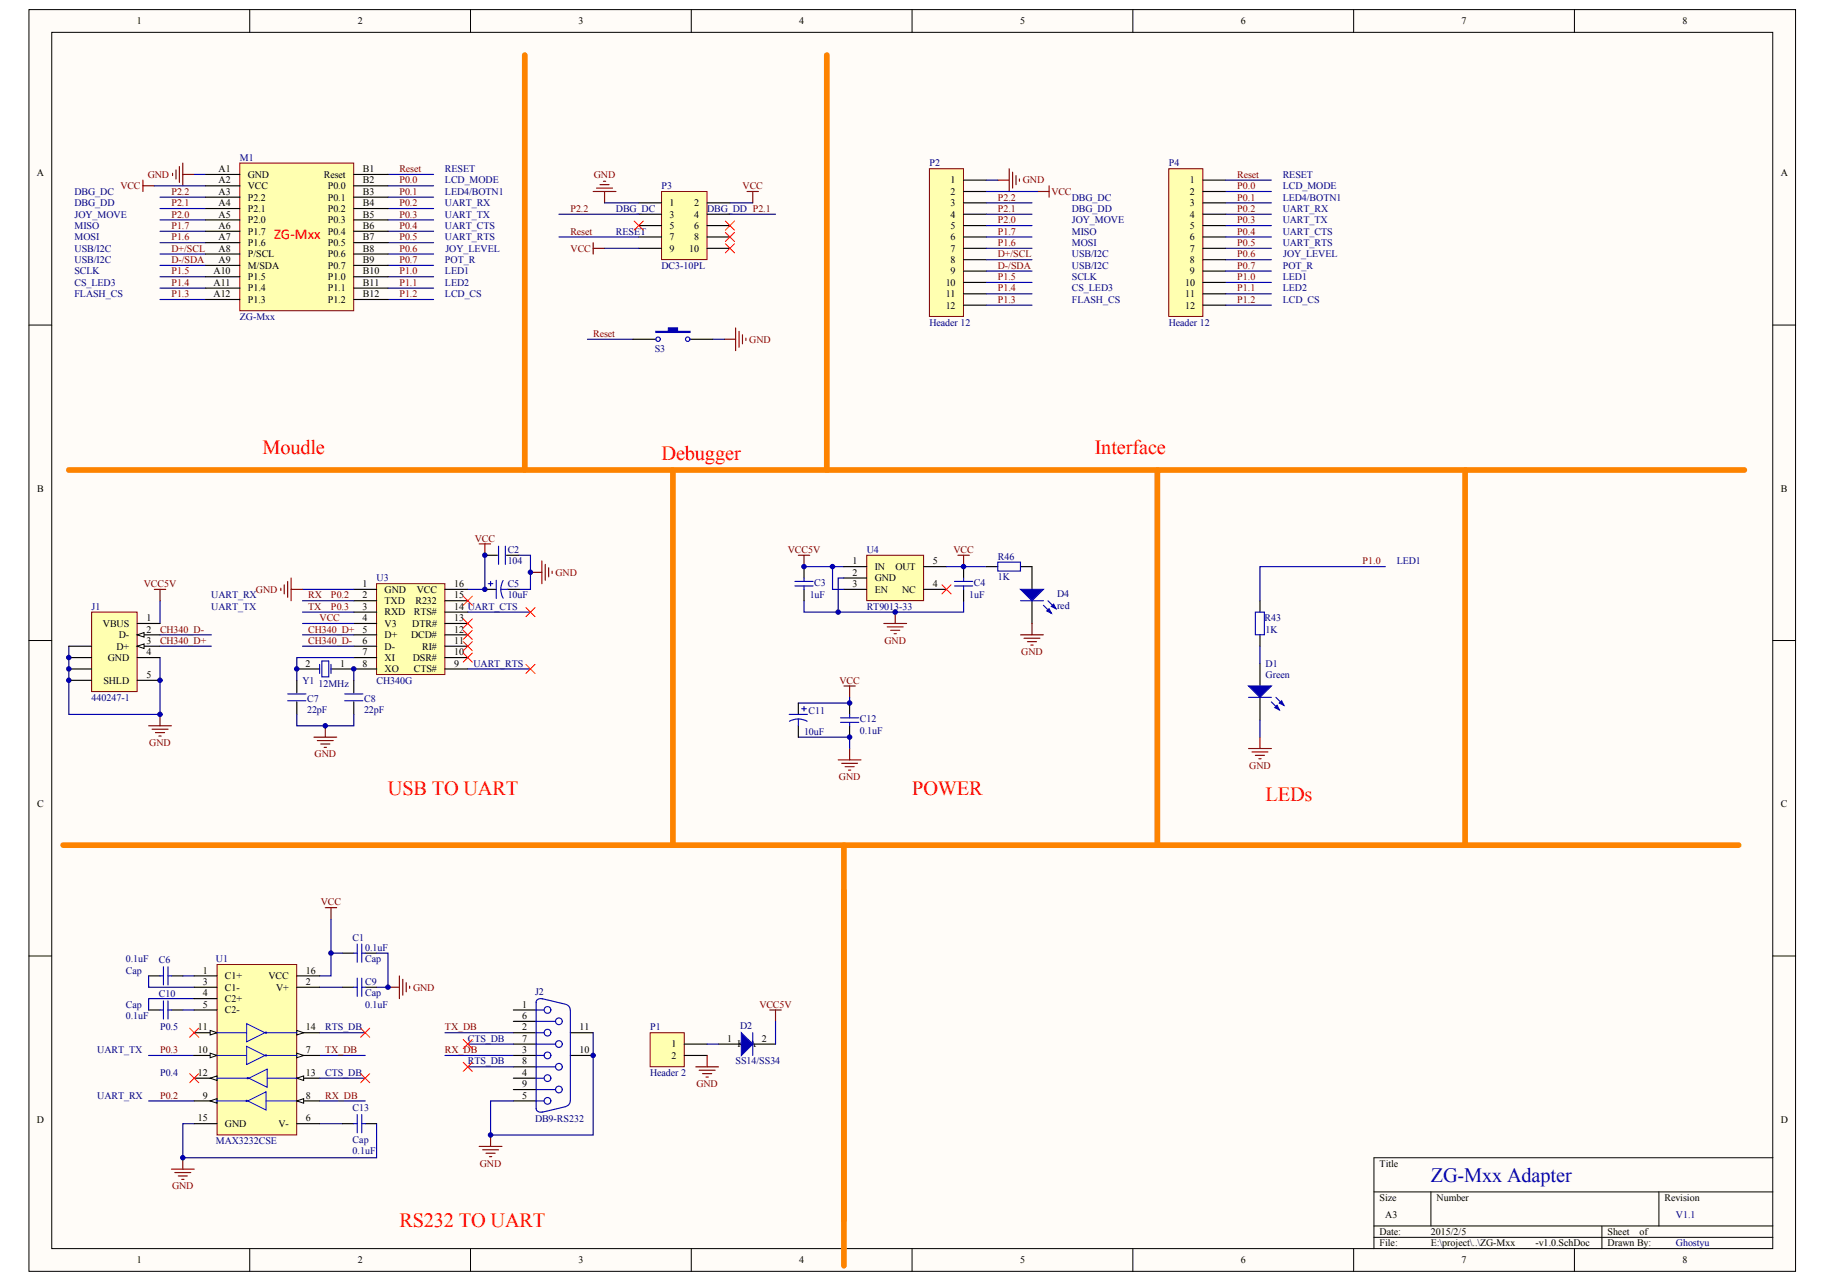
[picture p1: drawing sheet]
<svg xmlns="http://www.w3.org/2000/svg" width="287mm" height="202mm" viewBox="0 0 287 202" stroke-linecap="round" stroke-linejoin="round" font-family="sans-serif">
<g fill="#fffcf8" stroke="#000" stroke-width=".16">
<path d="M4.5 1.5h277.4v198h-277.4z"/>
<path d="M8.1 5.1h270.2v190.9h-270.2z"/>
</g>
<g fill="none" stroke="#000" stroke-width=".16">
<path d="M39.2 1.5v3.6M73.9 1.5v3.6M108.5 1.5v3.6M143.2 1.5v3.6M177.8 1.5v3.6M212.5 1.5v3.6M247.2 1.5v3.6M4.5 51h3.6M278.3 51h3.6M4.5 100.5h3.6M278.3 100.5h3.6M4.5 150h3.6"/>
<path d="M278.3 150h3.6M39.2 196v3.5M73.9 196v3.5M108.5 196v3.5M143.2 196v3.5M177.8 196v3.5M212.5 196v3.5M215.7 187.1h62.6M215.7 192.4h62.6M215.7 194.2h62.6M224.6 187.1v5.3M247.2 196v3.5"/>
<path d="M251.5 192.4v3.6M260.4 187.1v5.3M278.3 181.7h-62.6v14.3"/>
</g>
<g fill="none" stroke="#000080" stroke-width=".18">
<path d="M25.1 30.9h7.2M25.1 32.7h7.2M25.1 34.5h7.2M25.1 36.3h7.2M25.1 38.1h7.2M60.9 30.9h7.2M60.9 32.7h7.2M60.9 34.5h7.2M60.9 36.3h7.2M60.9 38.1h7.2M60.9 27.4h7.2M60.9 29.2h7.2"/>
<path d="M60.9 39.9h7.2M25.1 43.4h7.2M25.1 45.2h7.2M25.1 47h7.2M60.9 43.4h7.2M60.9 45.2h7.2M60.9 47h7.2M60.9 41.7h7.2"/>
</g>
<path d="M22.4 28.3v1.8M22.4 29.2h1.8M27.1 27.2v.4M27.6 26.7v1.4M28.2 26.1v2.5M28.7 25.6v3.6M28.7 27.4h1.8" fill="none" stroke="#800000" stroke-width=".18"/>
<path d="M103.9 30.1h7.1v10.6h-7.1z" fill="#ffffb0" stroke="#800000" stroke-width=".16"/>
<g fill="none" stroke="#000" stroke-width=".18">
<path d="M100.3 31.8h3.6M100.3 33.6h3.6M100.3 35.4h3.6M100.3 37.2h3.6M100.3 39h3.6M111 31.8h3.6M111 33.6h3.6M111 35.4h3.6M111 37.2h3.6M111 39h3.6M197.8 94.3v1.8M197.8 99.6v1.8"/>
<path d="M197.8 104.1v3.6M197.8 109.4v3.6"/>
</g>
<g fill="none" stroke="#800000" stroke-width=".18">
<path d="M93.1 30.1h3.6M93.7 29.5h2.5M94.2 29h1.4M94.7 28.4h.4M94.9 30.1v1.7M117.3 30.1h1.8M118.2 30.1v1.7M138.7 97.9h3.6M139.3 98.4h2.5M139.8 98.9h1.4M140.4 99.5h.3M140.5 96.1v1.8"/>
<path d="M150.4 87.1h1.8M151.3 87.1v1.8M196 117.5h3.6M196.5 118h2.5M197.1 118.5h1.4M197.6 119.1h.4M197.8 115.7v1.8"/>
</g>
<path d="M87.7 33.6h12.6M87.7 37.2h12.6M94.9 31.8h5.4M114.6 31.8h3.6M114.6 33.6h7.1M126.2 88.9h6.3M217.5 88.9h-19.7v5.4M197.8 101.4v2.7M197.8 113v2.7" fill="none" stroke="#000080" stroke-width=".18"/>
<path d="M82.4 8.6v65.2M129.8 8.6v65.2M10.8 73.8h263M105.6 73.8v58.8M181.7 73.8v58.8M9.9 132.6h263" fill="none" stroke="#fd8300" stroke-width=".89"/>
<g fill="#00f" stroke="#00f" stroke-width=".18">
<path d="M196 107.7h3.6l-1.8 1.7z"/>
<path d="M200.1 111.1l.4-.4 .3 .7z"/>
<path d="M200.8 110.3l.4-.3 .3 .7z"/>
</g>
<path d="M197.1 96.1h1.4v3.5h-1.4zM196 109.4h3.6M199.6 110.2l1.2 1.2M200.3 109.4l1.2 1.3" fill="none" stroke="#00f" stroke-width=".18"/>
<path d="M136.1 87.1h8.9v7.2h-8.9z" fill="#ffffb0" stroke="#800000" stroke-width=".16"/>
<g fill="none" stroke="#000" stroke-width=".18">
<path d="M126.2 88.9v1.8M126.2 92.5v1.8M132.5 88.9h3.6M132.5 90.7h3.6M132.5 92.5h3.6M145 88.9h3.6M145 92.5h3.6M151.3 88.9v1.8M151.3 92.5v1.8M125.3 110.3v1.8M125.3 113.9v1.8M133.4 110.3v1.8"/>
<path d="M133.4 113.9v1.8"/>
</g>
<g fill="none" stroke="#000080" stroke-width=".18">
<path d="M24.2 29.2h8.1M25.1 39.9h7.2M30.5 27.4h1.8M94.9 39h5.4M25.1 41.7h7.2M25.1 94.3v3.6M25.1 99.6h8.1M126.2 94.3v1.8h25.1v-1.8M130.7 88.9v3.6h1.8M132.5 90.7h-.9v5.4M148.6 88.9h6.2M25.1 101.4h8.1"/>
<path d="M125.3 115.7h8.1v1.8M133.4 109.4v.9h-8.1"/>
</g>
<path d="M147.9 91.8l1.4 1.4M149.3 91.8l-1.4 1.4" fill="none" stroke="#f00" stroke-width=".16"/>
<g fill="none" stroke="#00f" stroke-width=".18">
<path d="M124.8 92h2.8M124.8 91.2h2.8M126.2 90.7v.5M126.2 92v.5M149.8 92h2.9M149.8 91.2h2.9M151.3 90.7v.5M151.3 92v.5M123.9 112.1h2.9M125.3 112.8l.7 .1 .7 .3M125.3 112.8l-.7 .1-.7 .3M125.3 112.8v1.1"/>
<path d="M125.9 111.2h.7M126.2 110.9v.7M131.9 113.4h2.9M131.9 112.7h2.9M133.4 112.1v.6M133.4 113.4v.5"/>
</g>
<path d="M93.1 38.1v1.8M93.1 39h1.8M131.6 119.3h3.6M132.1 119.8h2.5M132.5 107.7h1.8M133.4 107.7v1.7M133.4 117.5v1.8M132.7 120.3h1.4M133.2 120.9h.4" fill="none" stroke="#800000" stroke-width=".18"/>
<path d="M59.1 91.6h10.7v14.3h-10.7z" fill="#ffffb0" stroke="#800000" stroke-width=".16"/>
<g fill="none" stroke="#000" stroke-width=".18">
<path d="M55.5 92.5h3.6M55.5 94.3h3.6M55.5 96.1h3.6M55.5 97.9h3.6M55.5 99.6h3.6M69.9 92.5h3.5M69.9 94.3h3.5M69.9 96.1h3.5M69.9 97.9h3.5M69.9 99.6h3.5M76.1 87.1h2M79.5 87.1h2"/>
<path d="M154.8 88.9h1.8M160.2 88.9h1.8v3.6M162 94.3v3.6M46.6 105h3.6M46.6 106.8v1.9M46.6 110.2v1.9M52 105h7.1M55.5 101.4h3.6M55.5 103.2h3.6M55.5 106.8v1.9M55.5 110.2v1.9M69.9 101.4h3.5"/>
<path d="M69.9 103.2h3.5M69.9 105h3.5"/>
</g>
<g fill="none" stroke="#00f" stroke-width=".18">
<path d="M78.3 85.7v2.9M79.3 85.7v2.9M156.6 88.2h3.6v1.4h-3.6zM160.2 94.3h3.6M163.8 95l1.2 1.2M164.5 94.3l1.3 1.2M45.2 110h2.8M45.2 108.9h2.8M50.2 104.3v1.4M50.5 103.7h1.1v2.5h-1.1zM52 104.3v1.4M54.1 110h2.9"/>
<path d="M54.1 108.9h2.9"/>
</g>
<g fill="none" stroke="#800000" stroke-width=".18">
<path d="M44.1 92.3v.4M44.6 91.8v1.4M45.2 91.2v2.5M45.7 90.7v3.6M45.7 92.5h1.8M75.2 85.4h1.8M76.1 85.4v1.7M83.3 89.8h1.8M85.1 88v3.6M85.6 88.6v2.5M86.1 89.1v1.4M86.7 89.6v.4"/>
<path d="M160.2 99.6h3.6M162 97.9v1.7M23.3 113.9h3.6M23.9 114.4h2.5M24.4 115h1.4M24.9 115.5h.4M25.1 112.1v1.8M49.3 115.7h3.6M49.8 116.2h2.5M50.4 116.8h1.4M50.9 117.3h.3M51.1 113.9v1.8"/>
<path d="M160.8 100.2h2.5M161.3 100.7h1.4M161.8 101.2h.4"/>
</g>
<g fill="none" stroke="#000080" stroke-width=".18">
<path d="M47.5 92.5h8M47.5 94.3h8M47.5 96.1h8M47.5 99.6h8M47.5 97.9h8M73.4 96.1h9.9M76.1 87.1v5.4h-2.7M81.5 87.1h1.8v5.4h-1.8M10.8 101.4v10.7h14.3v-8.9M46.6 112.1v1.8h8.9v-1.8M47.5 101.4h8M55.5 103.2h-8.9v3.6"/>
<path d="M55.5 105v1.8M73.4 105h9.9"/>
</g>
<g fill="#00f" stroke="#00f" stroke-width=".18">
<path d="M160.2 92.5h3.6l-1.8 1.8z"/>
<path d="M164.3 95.9l.4-.4 .3 .7z"/>
<path d="M165 95.2l.4-.4 .4 .7z"/>
</g>
<path d="M230 73.8v58.8" fill="none" stroke="#fd8300" stroke-width=".89"/>
<path d="M14.4 96.1h7.1v12.4h-7.1z" fill="#ffffb0" stroke="#800000" stroke-width=".16"/>
<path d="M21.5 97.9h3.6M21.5 99.6h3.6" fill="none" stroke="#000" stroke-width=".18"/>
<path d="M21.5 99.6l1.1-.3v.7z" fill="#fffcf8" stroke="#000" stroke-width=".16"/>
<path d="M21.5 101.4h3.6" fill="none" stroke="#000" stroke-width=".18"/>
<path d="M21.5 101.4l1.1-.3v.7z" fill="#fffcf8" stroke="#000" stroke-width=".16"/>
<path d="M76.1 92.5h1.8M79.7 92.5h1.8M10.8 103.2h3.6M10.8 106.8h3.6M10.8 105h3.6M10.8 101.4h3.6M21.5 103.2h3.6M21.5 106.8h3.6" fill="none" stroke="#000" stroke-width=".18"/>
<path d="M113.7 53.2h1.8M115.5 51.5v3.5M116 52v2.5M116.6 52.5v1.5M117.1 53.1v.3M24.2 92.5h1.8M25.1 92.5v1.8M125.3 87.1h1.8M126.2 87.1v1.8" fill="none" stroke="#800000" stroke-width=".18"/>
<path d="M92.2 53.2h7.2M111.9 53.2h1.8" fill="none" stroke="#000080" stroke-width=".18"/>
<path d="M76.7 91.6h.7M77 91.2v.8M77.9 91.1v2.8M78.6 92.5h1.1M78.6 92.5l.1 .7 .3 .7M79 91.1l-.3 .7-.1 .7" fill="none" stroke="#00f" stroke-width=".18"/>
<path d="M99.6 34.7l1.4 1.4M101 34.7l-1.4 1.4M113.9 34.7l1.4 1.4M113.9 36.5l1.4 1.4M113.9 38.3l1.4 1.4M115.3 34.7l-1.4 1.4M115.3 36.5l-1.4 1.4M115.3 38.3l-1.4 1.4" fill="none" stroke="#f00" stroke-width=".16"/>
<path d="M37.6 25.6h17.9v23.2h-17.9z" fill="#ffffb0" stroke="#800000" stroke-width=".16"/>
<g fill="none" stroke="#000" stroke-width=".18">
<path d="M32.3 27.4h5.3M32.3 29.2h5.3M32.3 30.9h5.3M32.3 32.7h5.3M32.3 34.5h5.3M32.3 36.3h5.3M32.3 38.1h5.3M32.3 39.9h5.3M55.5 27.4h5.4M55.5 29.2h5.4M55.5 30.9h5.4M55.5 32.7h5.4"/>
<path d="M55.5 34.5h5.4M55.5 36.3h5.4M55.5 38.1h5.4M55.5 39.9h5.4M32.3 41.7h5.3M32.3 43.4h5.3M32.3 45.2h5.3M32.3 47h5.3M55.5 41.7h5.4M55.5 43.4h5.4M55.5 45.2h5.4M55.5 47h5.4"/>
</g>
<path d="M145.9 26.5h5.4v23.2h-5.4z" fill="#ffffb0" stroke="#800000" stroke-width=".16"/>
<path d="M151.3 28.3h3.5M151.3 30.1h3.5M151.3 31.8h3.5M151.3 33.6h3.5M151.3 35.4h3.5M151.3 37.2h3.5M151.3 39h3.5M151.3 40.8h3.5M151.3 42.5h3.5M151.3 44.3h3.5M151.3 46.1h3.5M151.3 47.9h3.5" fill="none" stroke="#000" stroke-width=".18"/>
<path d="M183.5 26.5h5.3v23.2h-5.3z" fill="#ffffb0" stroke="#800000" stroke-width=".16"/>
<g fill="none" stroke="#000" stroke-width=".18">
<path d="M188.8 28.3h3.6M188.8 30.1h3.6M188.8 31.8h3.6M188.8 33.6h3.6M188.8 35.4h3.6M188.8 37.2h3.6M188.8 39h3.6M99.4 53.2h3.6M108.3 53.2h3.6M188.8 40.8h3.6M188.8 42.5h3.6M188.8 44.3h3.6"/>
<path d="M188.8 46.1h3.6M188.8 47.9h3.6M23.3 153.2h1.8M23.3 158.5h1.8M26.9 153.2h1.8M26.9 158.5h1.8M53.7 154.9h1.8M53.7 149.6h1.8M57.3 154.9h1.8M57.3 149.6h1.8M80.6 158.5h3.6M53.7 176.4h1.8"/>
<path d="M57.3 176.4h1.8M80.6 162.1h3.6M80.6 165.6h3.6M80.6 169.2h3.6M80.6 172.8h3.6M80.6 160.3h3.6M80.6 163.9h3.6M80.6 167.4h3.6M80.6 171h3.6M89.5 162.1h3.6M89.5 165.6h3.6"/>
</g>
<g fill="none" stroke="#000080" stroke-width=".18">
<path d="M154.8 31.8h7.2M154.8 33.6h7.2M154.8 35.4h7.2M154.8 37.2h7.2M154.8 39h7.2M154.8 28.3h1.8M154.8 30.1h8.1M192.4 31.8h7.2M192.4 33.6h7.2M192.4 35.4h7.2M192.4 37.2h7.2M192.4 39h7.2"/>
<path d="M192.4 28.3h7.2M192.4 30.1h7.2M154.8 44.3h7.2M154.8 46.1h7.2M154.8 47.9h7.2M154.8 40.8h7.2M154.8 42.5h7.2M192.4 44.3h7.2M192.4 46.1h7.2M192.4 47.9h7.2M192.4 40.8h7.2M192.4 42.5h7.2"/>
<path d="M23.3 153.2v1.7h7.2M28.7 153.2h1.8M28.7 158.5h1.8M30.5 156.7h-7.2v1.8M50.2 154.9h3.5M52 144.2v9h-1.8M52 149.6h1.7M59.1 149.6h1.8v5.3h-1.8M23.3 165.6h7.2M23.3 172.8h7.2M30.5 176.4h-1.8v5.3h30.4v-5.3M50.2 176.4h3.5"/>
<path d="M50.2 165.6h7.1M50.2 172.8h7.1M69.9 165.6h10.7M69.9 162.1h10.7M93.1 162.1v16h-16.1v-5.3h3.6"/>
</g>
<g fill="none" stroke="#800000" stroke-width=".18">
<path d="M156.6 28.3h1.8M158.4 26.5v3.6M159 27v2.5M159.5 27.6v1.4M160 28.1v.3M162.9 30.1h1.8M164.7 29.2v1.7M51.1 142.5h1.8M52 142.5v1.7M60.9 154.9h1.8M62.7 153.2v3.5M63.2 153.7v2.5"/>
<path d="M63.8 154.2v1.5M64.3 154.8v.3M75.2 179.9h3.6M77 178.1v1.8M26.9 183.5h3.6M27.4 184h2.6M28 184.6h1.4M28.5 185.1h.4M28.7 181.7v1.8M75.8 180.5h2.5M76.3 181h1.4M76.8 181.5h.4"/>
</g>
<path d="M103 52h1.9v-.5h1.5v.5h1.9v.2h-5.3z" fill-rule="evenodd" fill="#00f" stroke="#00f" stroke-width=".18"/>
<g fill="none" stroke="#00f" stroke-width=".18">
<path d="M25.1 153.2h.6M25.1 158.5h.6M25.7 151.7v2.9M25.7 157.1v2.8M26.4 151.7v2.9M26.4 157.1v2.8M26.4 153.2h.5M26.4 158.5h.5M55.5 154.9h.6M55.5 149.6h.6M56.1 148.2v2.8M56.1 153.5v2.9"/>
<path d="M56.8 148.2v2.8M56.8 153.5v2.9M56.8 154.9h.5M56.8 149.6h.5M84.2 158.5h1.2M84.2 157.3v16.7M85.1 156.7l3.7 .9M85.1 156.8a.67 .67 0 0 0-.9 .5M88.9 157.7a.88 .88 0 0 1 .6 .8v14.3a.93 .93 0 0 1-.6 .8M55.5 176.4h.6M56.1 174.9v2.9M56.8 174.9v2.9"/>
<path d="M56.8 176.4h.5M84.2 162.1h1.2M84.2 165.6h1.2M84.2 160.3h3M84.2 169.2h1.2M84.2 163.9h3M84.2 172.8h1.2M84.2 167.4h3M84.2 171h3M84.2 174a.71 .71 0 0 0 .9 .5M88.8 173.7l-3.7 .9"/>
<circle cx="103.3" cy="53.2" r=".35"/>
<circle cx="108" cy="53.2" r=".35"/>
<circle cx="85.9" cy="158.5" r=".53"/>
<circle cx="85.9" cy="162.1" r=".53"/>
<circle cx="85.9" cy="172.8" r=".53"/>
<circle cx="85.9" cy="165.6" r=".53"/>
<circle cx="85.9" cy="169.2" r=".53"/>
<circle cx="87.7" cy="167.4" r=".53"/>
<circle cx="87.7" cy="163.9" r=".53"/>
<circle cx="87.7" cy="171" r=".53"/>
<circle cx="87.7" cy="160.3" r=".53"/>
</g>
<path d="M34.1 151.4h12.5v26.7h-12.5z" fill="#ffffb0" stroke="#800000" stroke-width=".16"/>
<path d="M46.6 169.2h3.6" fill="none" stroke="#000" stroke-width=".18"/>
<path d="M46.6 169.2l1.1-.3v.7z" fill="#fffcf8" stroke="#000" stroke-width=".16"/>
<path d="M30.5 165.6h3.6" fill="none" stroke="#000" stroke-width=".18"/>
<path d="M33 165.3l1.1 .3-1.1 .4z" fill="#fffcf8" stroke="#000" stroke-width=".16"/>
<path d="M30.5 162.1h3.6" fill="none" stroke="#000" stroke-width=".18"/>
<path d="M33 161.7l1.1 .4-1.1 .3z" fill="#fffcf8" stroke="#000" stroke-width=".16"/>
<path d="M46.6 172.8h3.6" fill="none" stroke="#000" stroke-width=".18"/>
<path d="M46.6 172.8l1.1-.4v.7z" fill="#fffcf8" stroke="#000" stroke-width=".16"/>
<path d="M30.5 169.2h3.6" fill="none" stroke="#000" stroke-width=".18"/>
<path d="M33 169.2l1.1-.3v.7z" fill="#fffcf8" stroke="#000" stroke-width=".16"/>
<path d="M30.5 172.8h3.6" fill="none" stroke="#000" stroke-width=".18"/>
<path d="M33 172.8l1.1-.4v.7z" fill="#fffcf8" stroke="#000" stroke-width=".16"/>
<path d="M46.6 162.1h3.6" fill="none" stroke="#000" stroke-width=".18"/>
<path d="M46.6 161.7l1.1 .4-1.1 .3z" fill="#fffcf8" stroke="#000" stroke-width=".16"/>
<path d="M46.6 165.6h3.6" fill="none" stroke="#000" stroke-width=".18"/>
<path d="M46.6 165.3l1.1 .3-1.1 .4z" fill="#fffcf8" stroke="#000" stroke-width=".16"/>
<path d="M30.5 153.2h3.6M30.5 156.7h3.6M30.5 154.9h3.6M30.5 158.5h3.6M46.6 153.2h3.6M46.6 154.9h3.6M30.5 176.4h3.6M46.6 176.4h3.6" fill="none" stroke="#000" stroke-width=".18"/>
<g fill="none" stroke="#00f" stroke-width=".16">
<path d="M33.9 172.8h4.6M34.1 169.2h4.6M34.1 162.1h4.6M34.1 165.6h4.6M38.7 160.7l2.9 1.4-2.9 1.4zM38.7 164.2l2.9 1.4-2.9 1.5zM38.9 172.8l2.9-1.4v2.8zM39.1 169.2l2.8-1.4v2.8zM41.8 172.8h4.6M41.9 169.2h4.7M41.9 162.1h4.7M41.9 165.6h4.7"/>
<circle cx="38.7" cy="172.8" r=".1"/>
<circle cx="38.9" cy="169.2" r=".1"/>
<circle cx="41.8" cy="162.1" r=".1"/>
<circle cx="41.8" cy="165.6" r=".1"/>
</g>
<path d="M50.2 162.1h7.1M50.2 169.2h7.1M73.4 163.9h7.2M73.4 167.4h7.2" fill="none" stroke="#000080" stroke-width=".18"/>
<path d="M29.8 161.4l1.4 1.4M29.8 168.5l1.4 1.4M31.2 161.4l-1.4 1.4M31.2 168.5l-1.4 1.4M56.6 161.4l1.4 1.4M56.6 168.5l1.4 1.4M58 161.4l-1.4 1.4M58 168.5l-1.4 1.4M72.7 163.1l1.4 1.5M72.7 166.7l1.4 1.4M74.1 163.1l-1.4 1.5M74.1 166.7l-1.4 1.4" fill="none" stroke="#f00" stroke-width=".16"/>
<path d="M102.1 162.1h5.3v5.3h-5.3z" fill="#ffffb0" stroke="#800000" stroke-width=".16"/>
<path d="M107.4 163.9h3.6M107.4 165.6h3.6M112.8 163.9h3.6M118.2 163.9h3.5" fill="none" stroke="#000" stroke-width=".18"/>
<path d="M120.8 158.5h1.8M121.7 158.5v1.8M109.2 167.4h3.6M109.8 168h2.5M110.3 168.5h1.4M110.8 169h.4M111 165.6v1.8" fill="none" stroke="#800000" stroke-width=".18"/>
<path d="M132.5 132.6v66.1" fill="none" stroke="#fd8300" stroke-width=".89"/>
<path d="M116.4 162.1l1.8 1.8-1.8 1.7z" fill="#00f" stroke="#00f" stroke-width=".18"/>
<path d="M118.2 162.1v3.5" fill="none" stroke="#00f" stroke-width=".18"/>
<path d="M111 163.9h1.8M121.7 160.3v3.6" fill="none" stroke="#000080" stroke-width=".18"/>
<g fill="none" stroke="#f00" stroke-width=".16">
<path d="M72.7 98.9l1.4 1.4M72.7 97.1l1.4 1.5M72.7 93.6l1.4 1.4M74.1 98.9l-1.4 1.4M74.1 97.1l-1.4 1.5M74.1 93.6l-1.4 1.4M82.6 95.4l1.4 1.4M84 95.4l-1.4 1.4M72.7 102.5l1.4 1.4M72.7 100.7l1.4 1.4M74.1 102.5l-1.4 1.4M74.1 100.7l-1.4 1.4"/>
<path d="M82.6 104.3l1.4 1.4M84 104.3l-1.4 1.4"/>
</g>
<g fill="#000080" stroke="#000080" stroke-width=".16">
<circle cx="10.8" cy="106.8" r=".35"/>
<circle cx="10.8" cy="105" r=".35"/>
<circle cx="10.8" cy="103.2" r=".35"/>
<circle cx="25.1" cy="112.1" r=".35"/>
<circle cx="25.1" cy="106.8" r=".35"/>
<circle cx="28.7" cy="181.7" r=".35"/>
<circle cx="46.6" cy="105" r=".35"/>
<circle cx="51.1" cy="113.9" r=".35"/>
<circle cx="52" cy="149.6" r=".35"/>
<circle cx="55.5" cy="105" r=".35"/>
<circle cx="60.9" cy="154.9" r=".35"/>
<circle cx="76.1" cy="92.5" r=".35"/>
<circle cx="76.1" cy="87.1" r=".35"/>
<circle cx="77" cy="178.1" r=".35"/>
<circle cx="83.3" cy="89.8" r=".35"/>
<circle cx="93.1" cy="165.6" r=".35"/>
<circle cx="126.2" cy="88.9" r=".35"/>
<circle cx="130.7" cy="88.9" r=".35"/>
<circle cx="131.6" cy="96.1" r=".35"/>
<circle cx="133.4" cy="115.7" r=".35"/>
<circle cx="133.4" cy="110.3" r=".35"/>
<circle cx="140.5" cy="96.1" r=".35"/>
<circle cx="151.3" cy="88.9" r=".35"/>
</g>
<g font-size="3.2" fill="#f00">
<text x="41.2" y="71.3">Moudle</text>
<text x="171.8" y="71.3">Interface</text>
<text x="103.9" y="72.2">Debugger</text>
<text x="60.9" y="124.8">USB TO UART</text>
<text x="143.2" y="124.8">POWER</text>
<text x="198.7" y="125.7">LEDs</text>
<text x="62.7" y="192.6">RS232 TO UART</text>
</g>
<text font-size="3.2" fill="#00f" x="224.6" y="185.4">ZG-Mxx Adapter</text>
<text font-size="2.3" fill="#f00" x="43" y="37.5">ZG-Mxx</text>
<g font-size="1.6">
<text x="21.5" y="3.8">1</text>
<text x="56.1" y="3.8">2</text>
<text x="90.8" y="3.8">3</text>
<text x="125.5" y="3.8">4</text>
<text x="160.1" y="3.8">5</text>
<text x="194.8" y="3.8">6</text>
<text x="229.4" y="3.8">7</text>
<text x="264.1" y="3.8">8</text>
<text x="5.8" y="27.7">A</text>
<text x="34.3" y="27">A1</text>
<text x="34.3" y="28.8">A2</text>
<text x="38.9" y="27.9">GND</text>
<text x="38.9" y="29.7">VCC</text>
<text x="50.8" y="27.9">Reset</text>
<text x="51.4" y="29.7">P0.0</text>
<text x="57" y="27">B1</text>
<text x="57" y="28.8">B2</text>
<text x="149.2" y="28.8">1</text>
<text x="186.8" y="28.8">1</text>
<text x="279.5" y="27.7">A</text>
<text x="34.3" y="30.6">A3</text>
<text x="34.3" y="32.4">A4</text>
<text x="34.3" y="34.1">A5</text>
<text x="34.3" y="35.9">A6</text>
<text x="38.9" y="31.5">P2.2</text>
<text x="38.9" y="33.3">P2.1</text>
<text x="38.9" y="35">P2.0</text>
<text x="51.4" y="31.5">P0.1</text>
<text x="51.4" y="33.3">P0.2</text>
<text x="51.4" y="35">P0.3</text>
<text x="57" y="30.6">B3</text>
<text x="57" y="32.4">B4</text>
<text x="57" y="34.1">B5</text>
<text x="57" y="35.9">B6</text>
<text x="105.1" y="32.4">1</text>
<text x="105.1" y="34.1">3</text>
<text x="105.1" y="35.9">5</text>
<text x="109" y="32.4">2</text>
<text x="109" y="34.1">4</text>
<text x="109" y="35.9">6</text>
<text x="149.2" y="30.6">2</text>
<text x="149.2" y="32.4">3</text>
<text x="149.2" y="34.1">4</text>
<text x="149.2" y="35.9">5</text>
<text x="186.8" y="30.6">2</text>
<text x="186.8" y="32.4">3</text>
<text x="186.8" y="34.1">4</text>
<text x="186.8" y="35.9">5</text>
<text x="34.3" y="37.7">A7</text>
<text x="34.3" y="39.5">A8</text>
<text x="34.3" y="41.3">A9</text>
<text x="38.9" y="36.8">P1.7</text>
<text x="38.9" y="38.6">P1.6</text>
<text x="38.9" y="40.4">P/SCL</text>
<text x="51.4" y="36.8">P0.4</text>
<text x="51.4" y="38.6">P0.5</text>
<text x="51.4" y="40.4">P0.6</text>
<text x="57" y="37.7">B7</text>
<text x="57" y="39.5">B8</text>
<text x="57" y="41.3">B9</text>
<text x="105.1" y="37.7">7</text>
<text x="105.1" y="39.5">9</text>
<text x="108.2" y="39.5">10</text>
<text x="109" y="37.7">8</text>
<text x="149.2" y="37.7">6</text>
<text x="149.2" y="39.5">7</text>
<text x="149.2" y="41.3">8</text>
<text x="186.8" y="37.7">6</text>
<text x="186.8" y="39.5">7</text>
<text x="186.8" y="41.3">8</text>
<text x="33.5" y="43.1">A10</text>
<text x="33.5" y="44.9">A11</text>
<text x="33.5" y="46.6">A12</text>
<text x="38.9" y="42.2">M/SDA</text>
<text x="38.9" y="44">P1.5</text>
<text x="38.9" y="45.7">P1.4</text>
<text x="38.9" y="47.5">P1.3</text>
<text x="51.4" y="42.2">P0.7</text>
<text x="51.4" y="44">P1.0</text>
<text x="51.4" y="45.7">P1.1</text>
<text x="51.4" y="47.5">P1.2</text>
<text x="57" y="43.1">B10</text>
<text x="57" y="44.9">B11</text>
<text x="57" y="46.6">B12</text>
<text x="148.5" y="44.9">10</text>
<text x="148.5" y="46.6">11</text>
<text x="149.2" y="43.1">9</text>
<text x="186" y="44.9">10</text>
<text x="186" y="46.6">11</text>
<text x="186.8" y="43.1">9</text>
<text x="148.5" y="48.4">12</text>
<text x="186" y="48.4">12</text>
<text x="5.8" y="77.2">B</text>
<text x="279.6" y="77.2">B</text>
<text x="133.8" y="88.6">1</text>
<text x="137.3" y="89.5">IN</text>
<text x="140.6" y="89.5">OUT</text>
<text x="146.4" y="88.6">5</text>
<text x="56.9" y="92.1">1</text>
<text x="56.9" y="93.9">2</text>
<text x="56.9" y="95.7">3</text>
<text x="60.4" y="93">GND</text>
<text x="60.4" y="94.8">TXD</text>
<text x="65.2" y="94.8">R232</text>
<text x="65.4" y="93">VCC</text>
<text x="71.3" y="95.7">14 UART_CTS</text>
<text x="71.3" y="93.9">15</text>
<text x="71.3" y="92.1">16</text>
<text x="133.8" y="90.3">2</text>
<text x="133.8" y="92.1">3</text>
<text x="137.3" y="91.2">GND</text>
<text x="137.3" y="93">EN</text>
<text x="141.6" y="93">NC</text>
<text x="146.4" y="92.1">4</text>
<text x="16.2" y="98.4">VBUS</text>
<text x="18.3" y="101.9">D+</text>
<text x="18.6" y="100.2">D-</text>
<text x="23" y="97.5">1</text>
<text x="23" y="99.3">2</text>
<text x="23" y="101.1">3</text>
<text x="56.9" y="97.5">4</text>
<text x="56.9" y="99.3">5</text>
<text x="56.9" y="101.1">6</text>
<text x="60.4" y="96.6">RXD</text>
<text x="60.4" y="98.4">V3</text>
<text x="60.4" y="100.2">D+</text>
<text x="60.4" y="101.9">D-</text>
<text x="64.5" y="100.2">DCD#</text>
<text x="64.7" y="98.4">DTR#</text>
<text x="65" y="96.6">RTS#</text>
<text x="66.3" y="101.9">RI#</text>
<text x="71.3" y="101.1">11</text>
<text x="71.3" y="99.3">12</text>
<text x="71.3" y="97.5">13</text>
<text x="16.2" y="107.3">SHLD</text>
<text x="16.9" y="103.7">GND</text>
<text x="23" y="102.8">4</text>
<text x="23" y="106.4">5</text>
<text x="48" y="104.6">2</text>
<text x="53.4" y="104.6">1</text>
<text x="56.9" y="102.8">7</text>
<text x="56.9" y="104.6">8</text>
<text x="60.4" y="103.7">XI</text>
<text x="60.4" y="105.5">XO</text>
<text x="64.8" y="103.7">DSR#</text>
<text x="65" y="105.5">CTS#</text>
<text x="71.3" y="104.6">9</text>
<text x="71.3" y="102.8">10</text>
<text x="5.8" y="126.7">C</text>
<text x="279.6" y="126.7">C</text>
<text x="31.8" y="152.8">1</text>
<text x="31.8" y="154.6">3</text>
<text x="35.3" y="153.7">C1+</text>
<text x="35.3" y="155.5">C1-</text>
<text x="42.2" y="153.7">VCC</text>
<text x="43.3" y="155.5">V+</text>
<text x="48" y="152.8">16</text>
<text x="48" y="154.6">2</text>
<text x="31.1" y="161.7">11</text>
<text x="31.8" y="156.4">4</text>
<text x="31.8" y="158.1">5</text>
<text x="35.3" y="157.3">C2+</text>
<text x="35.3" y="159">C2-</text>
<text x="48" y="161.7">14</text>
<text x="81.9" y="158.1">1</text>
<text x="81.9" y="161.7">2</text>
<text x="81.9" y="159.9">6</text>
<text x="91" y="161.7">11</text>
<text x="31.1" y="165.3">10</text>
<text x="48" y="165.3">7</text>
<text x="81.9" y="165.3">3</text>
<text x="81.9" y="163.5">7</text>
<text x="81.9" y="167.1">8</text>
<text x="91" y="165.3">10</text>
<text x="105.4" y="164.4">1</text>
<text x="105.4" y="166.2">2</text>
<text x="114.2" y="163.5">1</text>
<text x="115.8" y="164.4">K A</text>
<text x="119.6" y="163.5">2</text>
<text x="31.1" y="168.8">12</text>
<text x="31.8" y="172.4">9</text>
<text x="48" y="168.8">13</text>
<text x="48" y="172.4">8</text>
<text x="81.9" y="168.8">4</text>
<text x="81.9" y="172.4">5</text>
<text x="81.9" y="170.6">9</text>
<text x="5.8" y="176.2">D</text>
<text x="31.1" y="176">15</text>
<text x="35.3" y="176.9">GND</text>
<text x="43.7" y="176.9">V-</text>
<text x="48" y="176">6</text>
<text x="279.5" y="176.2">D</text>
<text x="216.6" y="183.1">Title</text>
<text x="216.6" y="188.5">Size</text>
<text x="217.5" y="191.1">A3</text>
<text x="225.5" y="188.5">Number</text>
<text x="261.3" y="188.5">Revision</text>
<text x="216.6" y="193.8">Date:</text>
<text x="216.6" y="195.6">File:</text>
<text x="224.6" y="193.8">2015/2/5</text>
<text x="224.6" y="195.6">E:\project\..\ZG-Mxx</text>
<text x="241" y="195.6">-v1.0.SchDoc</text>
<text x="252.4" y="193.8">Sheet</text>
<text x="252.4" y="195.6">Drawn By:</text>
<text x="257.4" y="193.8">of</text>
<text x="21.5" y="198.3">1</text>
<text x="56.1" y="198.3">2</text>
<text x="90.8" y="198.3">3</text>
<text x="125.5" y="198.3">4</text>
<text x="160.1" y="198.3">5</text>
<text x="194.8" y="198.3">6</text>
<text x="229.4" y="198.3">7</text>
<text x="264.1" y="198.3">8</text>
</g>
<g font-size="1.6" fill="#800000">
<text x="18.9" y="29.7">VCC</text>
<text x="23.2" y="27.9">GND</text>
<text x="62.7" y="27">Reset</text>
<text x="62.7" y="28.8">P0.0</text>
<text x="93.2" y="27.9">GND</text>
<text x="116.6" y="29.7">VCC</text>
<text x="160.6" y="28.8">GND</text>
<text x="194.2" y="27.9">Reset</text>
<text x="194.2" y="29.7">P0.0</text>
<text x="26.9" y="32.4">P2.1</text>
<text x="26.9" y="30.6">P2.2</text>
<text x="26.9" y="34.1">P2.0</text>
<text x="26.9" y="35.9">P1.7</text>
<text x="62.7" y="30.6">P0.1</text>
<text x="62.7" y="32.4">P0.2</text>
<text x="62.7" y="34.1">P0.3</text>
<text x="62.7" y="35.9">P0.4</text>
<text x="89.5" y="33.3">P2.2</text>
<text x="156.6" y="33.3">P2.1</text>
<text x="156.6" y="31.5">P2.2</text>
<text x="156.6" y="35">P2.0</text>
<text x="165" y="30.6">VCC</text>
<text x="194.2" y="31.5">P0.1</text>
<text x="194.2" y="33.3">P0.2</text>
<text x="194.2" y="35">P0.3</text>
<text x="26.9" y="37.7">P1.6</text>
<text x="26.9" y="39.5">D+/SCL</text>
<text x="26.9" y="41.3">D-/SDA</text>
<text x="62.7" y="37.7">P0.5</text>
<text x="62.7" y="39.5">P0.6</text>
<text x="62.7" y="41.3">P0.7</text>
<text x="89.5" y="36.8">Reset</text>
<text x="89.6" y="39.5">VCC</text>
<text x="156.6" y="38.6">P1.6</text>
<text x="156.6" y="36.8">P1.7</text>
<text x="156.6" y="40.4">D+/SCL</text>
<text x="194.2" y="36.8">P0.4</text>
<text x="194.2" y="38.6">P0.5</text>
<text x="194.2" y="40.4">P0.6</text>
<text x="26.9" y="44.9">P1.4</text>
<text x="26.9" y="43.1">P1.5</text>
<text x="26.9" y="46.6">P1.3</text>
<text x="62.7" y="43.1">P1.0</text>
<text x="62.7" y="44.9">P1.1</text>
<text x="62.7" y="46.6">P1.2</text>
<text x="156.6" y="45.7">P1.4</text>
<text x="156.6" y="44">P1.5</text>
<text x="156.6" y="47.5">P1.3</text>
<text x="156.6" y="42.2">D-/SDA</text>
<text x="194.2" y="42.2">P0.7</text>
<text x="194.2" y="44">P1.0</text>
<text x="194.2" y="45.7">P1.1</text>
<text x="194.2" y="47.5">P1.2</text>
<text x="93.1" y="52.9">Reset</text>
<text x="117.6" y="53.8">GND</text>
<text x="74.5" y="85">VCC</text>
<text x="123.7" y="86.8">VCC5V</text>
<text x="149.7" y="86.8">VCC</text>
<text x="213.9" y="88.6">P1.0</text>
<text x="22.6" y="92.1">VCC5V</text>
<text x="40.2" y="93">GND</text>
<text x="48.4" y="95.7">TX</text>
<text x="48.4" y="93.9">RX</text>
<text x="52" y="93.9">P0.2</text>
<text x="52" y="95.7">P0.3</text>
<text x="87.2" y="90.3">GND</text>
<text x="25.1" y="101.1">CH340_D+</text>
<text x="25.1" y="99.3">CH340_D-</text>
<text x="48.4" y="99.3">CH340_D+</text>
<text x="48.4" y="101.1">CH340_D-</text>
<text x="50.2" y="97.5">VCC</text>
<text x="138.9" y="101">GND</text>
<text x="131.8" y="107.3">VCC</text>
<text x="160.3" y="102.8">GND</text>
<text x="23.4" y="117.1">GND</text>
<text x="49.4" y="118.9">GND</text>
<text x="131.7" y="122.4">GND</text>
<text x="196.1" y="120.7">GND</text>
<text x="50.4" y="142.1">VCC</text>
<text x="64.8" y="155.5">GND</text>
<text x="69.9" y="161.7">TX_DB</text>
<text x="119.2" y="158.1">VCC5V</text>
<text x="25.1" y="165.3">P0.3</text>
<text x="51.1" y="165.3">TX_DB</text>
<text x="69.9" y="165.3">RX_DB</text>
<text x="25.1" y="172.4">P0.2</text>
<text x="51.1" y="172.4">RX_DB</text>
<text x="109.3" y="170.6">GND</text>
<text x="75.3" y="183.1">GND</text>
<text x="27" y="186.7">GND</text>
</g>
<g font-size="1.6" fill="#000080">
<text x="37.6" y="25.2">M1</text>
<text x="69.9" y="27">RESET</text>
<text x="69.9" y="28.8">LCD_MODE</text>
<text x="103.9" y="29.7">P3</text>
<text x="145.9" y="26.1">P2</text>
<text x="183.5" y="26.1">P4</text>
<text x="201.4" y="27.9">RESET</text>
<text x="201.4" y="29.7">LCD_MODE</text>
<text x="11.7" y="34.1">JOY_MOVE</text>
<text x="11.7" y="32.4">DBG_DD</text>
<text x="11.7" y="30.6">DBG_DC</text>
<text x="11.7" y="35.9">MISO</text>
<text x="69.9" y="30.6">LED4/BOTN1</text>
<text x="69.9" y="32.4">UART_RX</text>
<text x="69.9" y="34.1">UART_TX</text>
<text x="69.9" y="35.9">UART_CTS</text>
<text x="96.7" y="33.3">DBG_DC</text>
<text x="111" y="33.3">DBG_DD P2.1</text>
<text x="168.3" y="35">JOY_MOVE</text>
<text x="168.3" y="33.3">DBG_DD</text>
<text x="168.3" y="31.5">DBG_DC</text>
<text x="201.4" y="31.5">LED4/BOTN1</text>
<text x="201.4" y="33.3">UART_RX</text>
<text x="201.4" y="35">UART_TX</text>
<text x="11.7" y="37.7">MOSI</text>
<text x="11.7" y="39.5">USB/I2C</text>
<text x="11.7" y="41.3">USB/I2C</text>
<text x="69.9" y="37.7">UART_RTS</text>
<text x="69.9" y="41.3">POT_R</text>
<text x="69.9" y="39.5">JOY_LEVEL</text>
<text x="96.7" y="36.8">RESET</text>
<text x="168.3" y="38.6">MOSI</text>
<text x="168.3" y="36.8">MISO</text>
<text x="168.3" y="40.4">USB/I2C</text>
<text x="201.4" y="36.8">UART_CTS</text>
<text x="201.4" y="38.6">UART_RTS</text>
<text x="201.4" y="40.4">JOY_LEVEL</text>
<text x="11.7" y="44.9">CS_LED3</text>
<text x="11.7" y="43.1">SCLK</text>
<text x="11.7" y="46.6">FLASH_CS</text>
<text x="69.9" y="43.1">LED1</text>
<text x="69.9" y="46.6">LCD_CS</text>
<text x="69.9" y="44.9">LED2</text>
<text x="103.9" y="42.2">DC3-10PL</text>
<text x="168.3" y="45.7">CS_LED3</text>
<text x="168.3" y="44">SCLK</text>
<text x="168.3" y="47.5">FLASH_CS</text>
<text x="168.3" y="42.2">USB/I2C</text>
<text x="201.4" y="42.2">POT_R</text>
<text x="201.4" y="44">LED1</text>
<text x="201.4" y="47.5">LCD_CS</text>
<text x="201.4" y="45.7">LED2</text>
<text x="37.6" y="50.2">ZG-Mxx</text>
<text x="145.9" y="51.1">Header 12</text>
<text x="183.5" y="51.1">Header 12</text>
<text x="102.8" y="55.2">S3</text>
<text x="79.7" y="86.8">C2</text>
<text x="79.7" y="88.6">104</text>
<text x="136.1" y="86.8">U4</text>
<text x="156.6" y="87.8">R46</text>
<text x="219.3" y="88.6">LED1</text>
<text x="14.4" y="95.7">J1</text>
<text x="33.2" y="93.9">UART_RX</text>
<text x="33.2" y="95.7">UART_TX</text>
<text x="59.1" y="91.2">U3</text>
<text x="79.7" y="93.9">10uF</text>
<text x="79.7" y="92.1">C5</text>
<text x="127.1" y="93.9">1uF</text>
<text x="127.8" y="92">C3</text>
<text x="136.1" y="95.7">RT9013-33</text>
<text x="152.2" y="93.9">1uF</text>
<text x="152.9" y="92">C4</text>
<text x="156.6" y="91.1">1K</text>
<text x="165.9" y="93.7">D4</text>
<text x="165.9" y="95.5">red</text>
<text x="198.5" y="97.5">R43</text>
<text x="198.7" y="99.3">1K</text>
<text x="47.5" y="107.3">Y1</text>
<text x="50" y="107.8">12MHz</text>
<text x="59.1" y="107.3">CH340G</text>
<text x="74.3" y="104.6">UART_RTS</text>
<text x="198.7" y="104.6">D1</text>
<text x="198.7" y="106.4">Green</text>
<text x="14.4" y="110">440247-1</text>
<text x="48.2" y="110.2">C7</text>
<text x="48.2" y="111.9">22pF</text>
<text x="57.1" y="110.2">C8</text>
<text x="57.1" y="111.9">22pF</text>
<text x="126.9" y="112.1">C11</text>
<text x="135" y="113.4">C12</text>
<text x="126.2" y="115.3">10uF</text>
<text x="135" y="115.1">0.1uF</text>
<text x="55.4" y="147.6">C1</text>
<text x="57.3" y="149.2">0.1uF</text>
<text x="19.8" y="151">0.1uF</text>
<text x="19.8" y="152.8">Cap</text>
<text x="24.9" y="151.2">C6</text>
<text x="33.9" y="151">U1</text>
<text x="57.3" y="154.6">C9</text>
<text x="57.3" y="151">Cap</text>
<text x="19.8" y="159.9">0.1uF</text>
<text x="19.8" y="158.1">Cap</text>
<text x="24.9" y="156.5">C10</text>
<text x="25.1" y="161.7">P0.5</text>
<text x="51.1" y="161.7">RTS_DB</text>
<text x="57.3" y="158.1">0.1uF</text>
<text x="57.3" y="156.4">Cap</text>
<text x="84" y="156.2">J2</text>
<text x="102.1" y="161.7">P1</text>
<text x="116.2" y="161.5">D2</text>
<text x="15.3" y="165.3">UART_TX</text>
<text x="73.4" y="163.5">CTS_DB</text>
<text x="73.4" y="167.1">RTS_DB</text>
<text x="115.5" y="167.1">SS14/SS34</text>
<text x="15.3" y="172.4">UART_RX</text>
<text x="25.1" y="168.8">P0.4</text>
<text x="51.1" y="168.8">CTS_DB</text>
<text x="102.1" y="168.8">Header 2</text>
<text x="33.9" y="179.6">MAX3232CSE</text>
<text x="55.4" y="174.4">C13</text>
<text x="55.4" y="179.4">Cap</text>
<text x="84" y="176.2">DB9-RS232</text>
<text x="55.4" y="181.2">0.1uF</text>
<text x="263.1" y="191.1">V1.1</text>
<text x="263.1" y="195.6">Ghostyu</text>
</g>
</svg>
